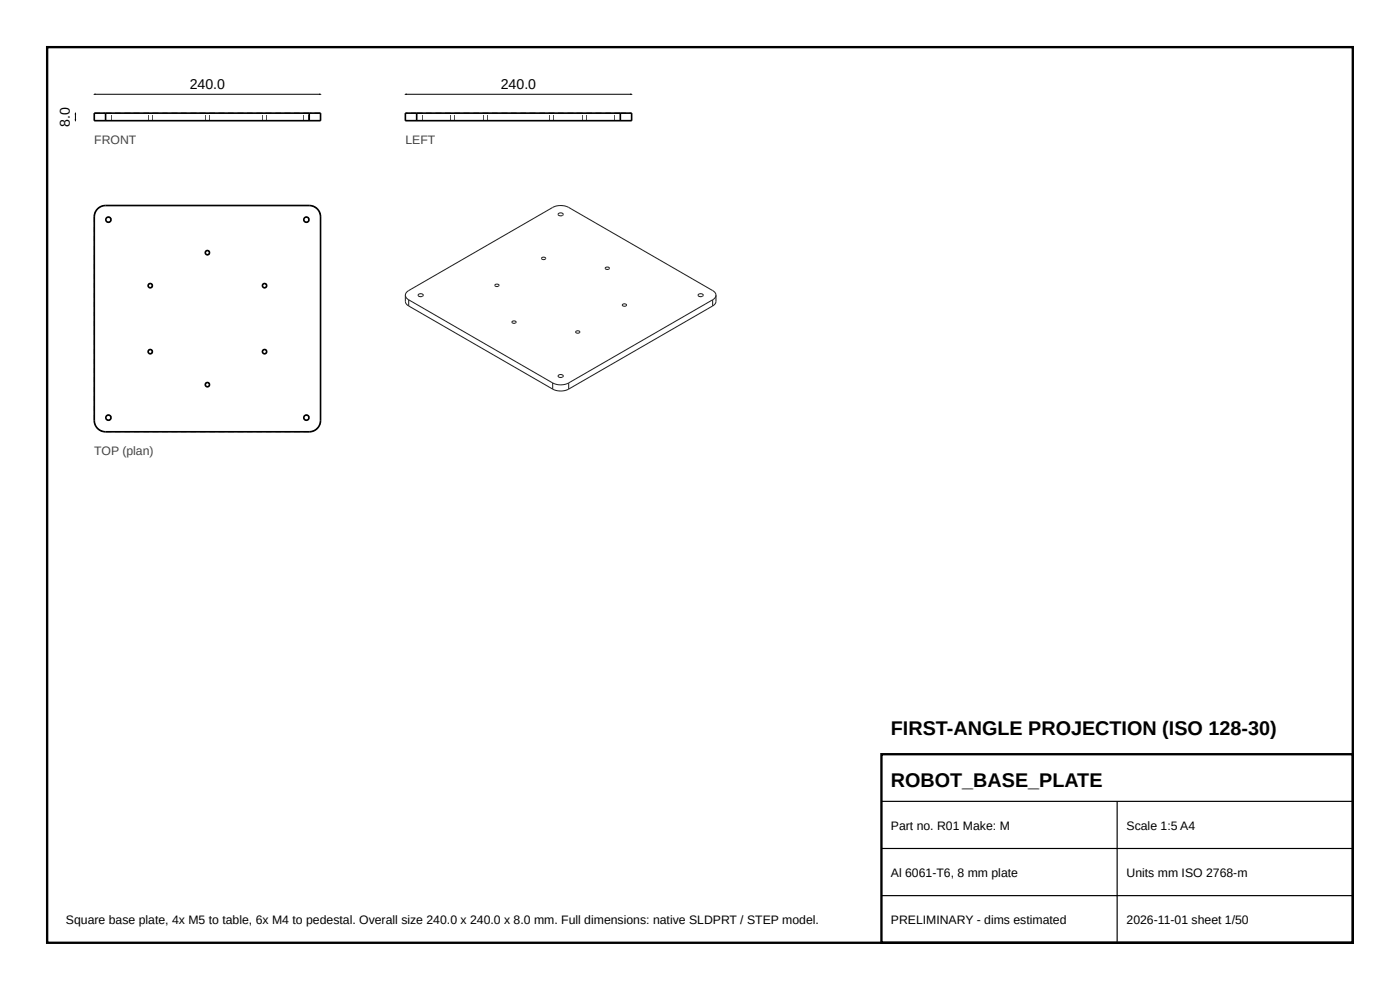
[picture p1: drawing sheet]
<svg xmlns="http://www.w3.org/2000/svg" width="297mm" height="210mm" viewBox="0 0 297 210" stroke-linecap="round" stroke-linejoin="round" font-family="sans-serif">
<path d="M10 10h277v190h-277zM187 160h100v40h-100z" fill="none" stroke="#000" stroke-width=".5"/>
<path d="M187 170h100M187 180h100M237 170v30M187 190h100" fill="none" stroke="#000" stroke-width=".25"/>
<g fill="#555">
<path d="M19.9 24.4h.2v1.2h-.2z"/>
<path d="M22.5 23.9h1.1v.2h-1.1z"/>
<path d="M43.6 23.9h.9v.2h-.9z"/>
<path d="M31.4 23.9h.9v.2h-.9z"/>
<path d="M64.5 23.9h1.1v.2h-1.1z"/>
<path d="M55.7 23.9h.9v.2h-.9z"/>
<path d="M22.5 25.5h1.1v.2h-1.1z"/>
<path d="M43.6 25.5h.9v.2h-.9z"/>
<path d="M31.4 25.5h.9v.2h-.9z"/>
<path d="M64.5 25.5h1.1v.2h-1.1z"/>
<path d="M55.7 25.5h.9v.2h-.9z"/>
<path d="M67.9 24.4h.2v1.2h-.2z"/>
<path d="M23.5 24.4h.1v1.2h-.1z"/>
<path d="M44.4 24.4h.1v1.2h-.1z"/>
<path d="M32.2 24.4h.2v1.2h-.2z"/>
<path d="M65.5 24.4h.1v1.2h-.1z"/>
<path d="M56.5 24.4h.2v1.2h-.2z"/>
<path d="M22.4 24.4h.1v1.2h-.1z"/>
<path d="M43.5 24.4h.1v1.2h-.1z"/>
<path d="M31.3 24.4h.2v1.2h-.2z"/>
<path d="M64.4 24.4h.1v1.2h-.1z"/>
<path d="M55.6 24.4h.2v1.2h-.2z"/>
<path d="M20 23.9h1.2v.2h-.5a.45 .45 0 0 1-.7-.2zM22 23.9h.4v.2h-.4z"/>
<path d="M22.4 23.9h1.2v.2h-1.2zM24.4 23.9h1.2v.2h-1.2zM26.4 23.9h1.2v.2h-1.2zM28.4 23.9h1.2v.2h-1.2zM30.4 23.9h1.2v.2h-1.2zM32.4 23.9h1.2v.2h-1.2zM34.4 23.9h1.2v.2h-1.2zM36.4 23.9h1.2v.2h-1.2zM38.4 23.9h1.2v.2h-1.2zM40.4 23.9h1.2v.2h-1.2zM42.4 23.9h1.2v.2h-1.2zM44.4 23.9h1.2v.2h-1.2zM46.4 23.9h1.2v.2h-1.2zM48.4 23.9h1.2v.2h-1.2zM50.4 23.9h1.2v.2h-1.2zM52.4 23.9h1.2v.2h-1.2zM54.4 23.9h1.2v.2h-1.2zM56.4 23.9h1.2v.2h-1.2zM58.4 23.9h1.2v.2h-1.2zM60.4 23.9h1.2v.2h-1.2zM62.4 23.9h1.2v.2h-1.2zM64.4 23.9h1.2v.2h-1.2z"/>
<path d="M66.8 23.9h.5a.45 .45 0 0 1 .7 .2h-1.2zM65.6 23.9h.4v.2h-.4z"/>
<path d="M20 25.5h1.2v.2h-.5a.45 .45 0 0 1-.7-.2zM22 25.5h.4v.2h-.4z"/>
<path d="M22.4 25.5h1.2v.2h-1.2zM24.4 25.5h1.2v.2h-1.2zM26.4 25.5h1.2v.2h-1.2zM28.4 25.5h1.2v.2h-1.2zM30.4 25.5h1.2v.2h-1.2zM32.4 25.5h1.2v.2h-1.2zM34.4 25.5h1.2v.2h-1.2zM36.4 25.5h1.2v.2h-1.2zM38.4 25.5h1.2v.2h-1.2zM40.4 25.5h1.2v.2h-1.2zM42.4 25.5h1.2v.2h-1.2zM44.4 25.5h1.2v.2h-1.2zM46.4 25.5h1.2v.2h-1.2zM48.4 25.5h1.2v.2h-1.2zM50.4 25.5h1.2v.2h-1.2zM52.4 25.5h1.2v.2h-1.2zM54.4 25.5h1.2v.2h-1.2zM56.4 25.5h1.2v.2h-1.2zM58.4 25.5h1.2v.2h-1.2zM60.4 25.5h1.2v.2h-1.2zM62.4 25.5h1.2v.2h-1.2zM64.4 25.5h1.2v.2h-1.2z"/>
<path d="M66.8 25.5h.5a.45 .45 0 0 1 .7 .2h-1.2zM65.6 25.5h.4v.2h-.4z"/>
</g>
<path d="M22.4 24h-2.4v1.6h2.4M22.4 24h43.2M22.4 25.6h43.2M22.4 24v1.6M65.6 24h2.4v1.6h-2.4M65.6 24v1.6" fill="none" stroke="#000" stroke-width=".35"/>
<g fill="#555">
<path d="M19.9 88h.2v1.2h-.2zM19.9 86h.2v1.2h-.2zM19.9 84h.2v1.2h-.2zM19.9 82h.2v1.2h-.2zM19.9 80h.2v1.2h-.2zM19.9 78h.2v1.2h-.2zM19.9 76h.2v1.2h-.2zM19.9 74h.2v1.2h-.2zM19.9 72h.2v1.2h-.2zM19.9 70h.2v1.2h-.2zM19.9 68h.2v1.2h-.2zM19.9 66h.2v1.2h-.2zM19.9 64h.2v1.2h-.2zM19.9 62h.2v1.2h-.2zM19.9 60h.2v1.2h-.2zM19.9 58h.2v1.2h-.2zM19.9 56h.2v1.2h-.2zM19.9 54h.2v1.2h-.2zM19.9 52h.2v1.2h-.2zM19.9 50h.2v1.2h-.2zM19.9 48h.2v1.2h-.2zM19.9 46h.2v1.2h-.2z"/>
<path d="M19.9 89.2h.2v.5l.3 .6-.2 .1zM20.9 90.9l.5 .5h.5l-.1 .2-1-.5-.1-.1z"/>
<path d="M20.2 44.8l.2 .1-.3 .6v.5h-.2zM20.7 44.2l1.1-.6 .1 .2h-.5l-.5 .5z"/>
<path d="M22.4 91.5h1.2v.2h-1.2zM24.4 91.5h1.2v.2h-1.2zM26.4 91.5h1.2v.2h-1.2zM28.4 91.5h1.2v.2h-1.2zM30.4 91.5h1.2v.2h-1.2zM32.4 91.5h1.2v.2h-1.2zM34.4 91.5h1.2v.2h-1.2zM36.4 91.5h1.2v.2h-1.2zM38.4 91.5h1.2v.2h-1.2zM40.4 91.5h1.2v.2h-1.2zM42.4 91.5h1.2v.2h-1.2zM44.4 91.5h1.2v.2h-1.2zM46.4 91.5h1.2v.2h-1.2zM48.4 91.5h1.2v.2h-1.2zM50.4 91.5h1.2v.2h-1.2zM52.4 91.5h1.2v.2h-1.2zM54.4 91.5h1.2v.2h-1.2zM56.4 91.5h1.2v.2h-1.2zM58.4 91.5h1.2v.2h-1.2zM60.4 91.5h1.2v.2h-1.2zM62.4 91.5h1.2v.2h-1.2zM64.4 91.5h1.2v.2h-1.2z"/>
<path d="M22.4 43.5h1.2v.2h-1.2zM24.4 43.5h1.2v.2h-1.2zM26.4 43.5h1.2v.2h-1.2zM28.4 43.5h1.2v.2h-1.2zM30.4 43.5h1.2v.2h-1.2zM32.4 43.5h1.2v.2h-1.2zM34.4 43.5h1.2v.2h-1.2zM36.4 43.5h1.2v.2h-1.2zM38.4 43.5h1.2v.2h-1.2zM40.4 43.5h1.2v.2h-1.2zM42.4 43.5h1.2v.2h-1.2zM44.4 43.5h1.2v.2h-1.2zM46.4 43.5h1.2v.2h-1.2zM48.4 43.5h1.2v.2h-1.2zM50.4 43.5h1.2v.2h-1.2zM52.4 43.5h1.2v.2h-1.2zM54.4 43.5h1.2v.2h-1.2zM56.4 43.5h1.2v.2h-1.2zM58.4 43.5h1.2v.2h-1.2zM60.4 43.5h1.2v.2h-1.2zM62.4 43.5h1.2v.2h-1.2zM64.4 43.5h1.2v.2h-1.2z"/>
<path d="M67.9 89.2h.2v.3l-.3 .9-.2-.1 .3-.6zM66.1 91.4h.5l.6-.5 .1 .1-.9 .5-.2 .1z"/>
<path d="M67.6 44.9h.2l.3 1.1h-.2v-.5zM66.2 43.6l1.1 .6-.1 .1-.6-.5h-.5z"/>
<path d="M67.9 88h.2v1.2h-.2zM67.9 86h.2v1.2h-.2zM67.9 84h.2v1.2h-.2zM67.9 82h.2v1.2h-.2zM67.9 80h.2v1.2h-.2zM67.9 78h.2v1.2h-.2zM67.9 76h.2v1.2h-.2zM67.9 74h.2v1.2h-.2zM67.9 72h.2v1.2h-.2zM67.9 70h.2v1.2h-.2zM67.9 68h.2v1.2h-.2zM67.9 66h.2v1.2h-.2zM67.9 64h.2v1.2h-.2zM67.9 62h.2v1.2h-.2zM67.9 60h.2v1.2h-.2zM67.9 58h.2v1.2h-.2zM67.9 56h.2v1.2h-.2zM67.9 54h.2v1.2h-.2zM67.9 52h.2v1.2h-.2zM67.9 50h.2v1.2h-.2zM67.9 48h.2v1.2h-.2zM67.9 46h.2v1.2h-.2z"/>
<path d="M22.6 88.1a.64 .64 0 0 1 1 .5h-.1v-.2l-.3-.3h-.4l-.1 .1zM22.4 88.9l.2-.1v.2l.4 .1 .3-.1 .1-.2 .2 .1a.63 .63 0 0 1-.6 .3 .63 .63 0 0 1-.6-.3z"/>
<path d="M43.6 81.2a.54 .54 0 0 1 .6-.1 .54 .54 0 0 1 .3 .5h-.1v-.2l-.3-.2h-.3l-.1 .2h-.2zM43.9 81.9l.3 .1 .2-.3v-.1h.1l-.2 .5h-.4z"/>
<path d="M31.5 74.2a.54 .54 0 0 1 .6-.1 .54 .54 0 0 1 .3 .5h-.2l.1-.2-.3-.2h-.3l-.1 .2h-.2zM31.8 74.9l.3 .1 .2-.3-.1-.1h.2l-.3 .5h-.3z"/>
<path d="M64.6 88.1a.64 .64 0 0 1 1 .5h-.1v-.2l-.3-.3h-.4l-.1 .1zM64.4 88.9l.2-.1v.2l.4 .1 .3-.1 .1-.2 .2 .1a.63 .63 0 0 1-.6 .3 .63 .63 0 0 1-.6-.3z"/>
<path d="M55.7 74.2a.54 .54 0 0 1 .6-.1 .54 .54 0 0 1 .4 .5h-.2v-.2l-.3-.2h-.3l-.1 .2h-.2zM56 74.9l.4 .1 .2-.3-.1-.1h.2l-.3 .5h-.4z"/>
<path d="M31.5 60.2a.54 .54 0 0 1 .6-.1 .54 .54 0 0 1 .3 .5h-.2l.1-.2-.3-.2h-.3l-.1 .2h-.2zM31.8 60.9l.3 .1 .2-.3-.1-.1h.2l-.3 .5h-.3z"/>
<path d="M22.6 46.1a.64 .64 0 0 1 1 .5h-.1v-.2l-.3-.3h-.4l-.1 .1zM22.4 46.9l.2-.1v.2l.4 .1 .3-.1 .1-.2 .2 .1a.63 .63 0 0 1-.6 .3 .63 .63 0 0 1-.6-.3z"/>
<path d="M55.7 60.2a.54 .54 0 0 1 .6-.1 .54 .54 0 0 1 .4 .5h-.2v-.2l-.3-.2h-.3l-.1 .2h-.2zM56 60.9l.4 .1 .2-.3-.1-.1h.2l-.3 .5h-.4z"/>
<path d="M43.6 53.2a.54 .54 0 0 1 .6-.1 .54 .54 0 0 1 .3 .5h-.1v-.2l-.3-.2h-.3l-.1 .2h-.2zM43.9 53.9l.3 .1 .2-.3v-.1h.1l-.2 .5h-.4z"/>
<path d="M64.6 46.1a.64 .64 0 0 1 1 .5h-.1v-.2l-.3-.3h-.4l-.1 .1zM64.4 46.9l.2-.1v.2l.4 .1 .3-.1 .1-.2 .2 .1a.63 .63 0 0 1-.6 .3 .63 .63 0 0 1-.6-.3z"/>
</g>
<g fill="none" stroke="#000" stroke-width=".35">
<path d="M20.7 44.3l.9-.6 .8-.1h43.2a2.4 2.4 0 0 1 2.4 2.4v43.2a2.4 2.4 0 0 1-2.4 2.4h-43.2a2.4 2.4 0 0 1-2.4-2.4v-43.2l.1-.8z"/>
<circle cx="23" cy="46.6" r=".55"/>
<circle cx="44" cy="53.6" r=".45"/>
<circle cx="65" cy="46.6" r=".55"/>
<circle cx="31.9" cy="60.6" r=".45"/>
<circle cx="31.9" cy="74.6" r=".45"/>
<circle cx="56.1" cy="60.6" r=".45"/>
<circle cx="56.1" cy="74.6" r=".45"/>
<circle cx="23" cy="88.6" r=".55"/>
<circle cx="44" cy="81.6" r=".45"/>
<circle cx="65" cy="88.6" r=".55"/>
</g>
<g fill="#555">
<path d="M130.4 23.9h.6v.2h-.6z"/>
<path d="M130.4 23.9h1.1v.2h-1.1z"/>
<path d="M131 23.9h.5v.2h-.5z"/>
<path d="M123.5 23.9h.5v.2h-.5z"/>
<path d="M123.5 23.9h.9v.2h-.9z"/>
<path d="M124 23.9h.4v.2h-.4z"/>
<path d="M116.5 23.9h.5v.2h-.5z"/>
<path d="M116.5 23.9h.9v.2h-.9z"/>
<path d="M117 23.9h.4v.2h-.4z"/>
<path d="M102.6 23.9h.4v.2h-.4z"/>
<path d="M102.6 23.9h.9v.2h-.9z"/>
<path d="M103 23.9h.5v.2h-.5z"/>
<path d="M88.5 23.9h.5v.2h-.5z"/>
<path d="M88.5 23.9h1.1v.2h-1.1z"/>
<path d="M89 23.9h.6v.2h-.6z"/>
<path d="M95.6 23.9h.4v.2h-.4z"/>
<path d="M95.6 23.9h.9v.2h-.9z"/>
<path d="M96 23.9h.5v.2h-.5z"/>
<path d="M130.4 25.5h.6v.2h-.6z"/>
<path d="M130.4 25.5h1.1v.2h-1.1z"/>
<path d="M131 25.5h.5v.2h-.5z"/>
<path d="M123.5 25.5h.5v.2h-.5z"/>
<path d="M123.5 25.5h.9v.2h-.9z"/>
<path d="M124 25.5h.4v.2h-.4z"/>
<path d="M116.5 25.5h.5v.2h-.5z"/>
<path d="M116.5 25.5h.9v.2h-.9z"/>
<path d="M117 25.5h.4v.2h-.4z"/>
<path d="M102.6 25.5h.4v.2h-.4z"/>
<path d="M102.6 25.5h.9v.2h-.9z"/>
<path d="M103 25.5h.5v.2h-.5z"/>
<path d="M88.5 25.5h.5v.2h-.5z"/>
<path d="M88.5 25.5h1.1v.2h-1.1z"/>
<path d="M89 25.5h.6v.2h-.6z"/>
<path d="M95.6 25.5h.4v.2h-.4z"/>
<path d="M95.6 25.5h.9v.2h-.9z"/>
<path d="M96 25.5h.5v.2h-.5z"/>
<path d="M133.9 24.4h.2v1.2h-.2z"/>
<path d="M85.9 24.4h.2v1.2h-.2z"/>
<path d="M131.5 24.4h.1v1.2h-.1z"/>
<path d="M130.4 24.4h.1v1.2h-.1z"/>
<path d="M124.4 24.4h.1v1.2h-.1z"/>
<path d="M123.5 24.4h.1v1.2h-.1z"/>
<path d="M117.4 24.4h.1v1.2h-.1z"/>
<path d="M116.5 24.4h.1v1.2h-.1z"/>
<path d="M103.4 24.4h.1v1.2h-.1z"/>
<path d="M102.5 24.4h.1v1.2h-.1z"/>
<path d="M89.5 24.4h.1v1.2h-.1z"/>
<path d="M88.4 24.4h.1v1.2h-.1z"/>
<path d="M96.4 24.4h.1v1.2h-.1z"/>
<path d="M95.5 24.4h.1v1.2h-.1z"/>
<path d="M131.6 23.9h1.2v.2h-1.2zM133.6 23.9h.4v.2h-.4z"/>
<path d="M87.2 23.9h1.2v.2h-1.2zM86 23.9h.4v.2h-.4z"/>
<path d="M130.4 23.9h1.2v.2h-1.2zM128.4 23.9h1.2v.2h-1.2zM126.4 23.9h1.2v.2h-1.2zM124.4 23.9h1.2v.2h-1.2zM122.4 23.9h1.2v.2h-1.2zM120.4 23.9h1.2v.2h-1.2zM118.4 23.9h1.2v.2h-1.2zM116.4 23.9h1.2v.2h-1.2zM114.4 23.9h1.2v.2h-1.2zM112.4 23.9h1.2v.2h-1.2zM110.4 23.9h1.2v.2h-1.2zM108.4 23.9h1.2v.2h-1.2zM106.4 23.9h1.2v.2h-1.2zM104.4 23.9h1.2v.2h-1.2zM102.4 23.9h1.2v.2h-1.2zM100.4 23.9h1.2v.2h-1.2zM98.4 23.9h1.2v.2h-1.2zM96.4 23.9h1.2v.2h-1.2zM94.4 23.9h1.2v.2h-1.2zM92.4 23.9h1.2v.2h-1.2zM90.4 23.9h1.2v.2h-1.2zM88.4 23.9h1.2v.2h-1.2z"/>
<path d="M131.6 25.5h1.2v.2h-1.2zM133.6 25.5h.4v.2h-.4z"/>
<path d="M87.2 25.5h1.2v.2h-1.2zM86 25.5h.4v.2h-.4z"/>
<path d="M130.4 25.5h1.2v.2h-1.2zM128.4 25.5h1.2v.2h-1.2zM126.4 25.5h1.2v.2h-1.2zM124.4 25.5h1.2v.2h-1.2zM122.4 25.5h1.2v.2h-1.2zM120.4 25.5h1.2v.2h-1.2zM118.4 25.5h1.2v.2h-1.2zM116.4 25.5h1.2v.2h-1.2zM114.4 25.5h1.2v.2h-1.2zM112.4 25.5h1.2v.2h-1.2zM110.4 25.5h1.2v.2h-1.2zM108.4 25.5h1.2v.2h-1.2zM106.4 25.5h1.2v.2h-1.2zM104.4 25.5h1.2v.2h-1.2zM102.4 25.5h1.2v.2h-1.2zM100.4 25.5h1.2v.2h-1.2zM98.4 25.5h1.2v.2h-1.2zM96.4 25.5h1.2v.2h-1.2zM94.4 25.5h1.2v.2h-1.2zM92.4 25.5h1.2v.2h-1.2zM90.4 25.5h1.2v.2h-1.2zM88.4 25.5h1.2v.2h-1.2z"/>
</g>
<path d="M88.4 24h-2.4v1.6h2.4M88.4 24h43.2M88.4 25.6h43.2M88.4 24v1.6M131.6 24h2.4v1.6h-2.4M131.6 24v1.6" fill="none" stroke="#000" stroke-width=".35"/>
<g fill="none" stroke="#222" stroke-width=".22">
<path d="M114.9 54.7a.38 .38 0 0 1 .6-.2 .38 .38 0 0 1 .1 .5h-.6l-.1-.1zM118.5 45.3a.5 .5 0 0 1 .6-.2 .5 .5 0 0 1 .3 .6h-.8l-.2-.2zM128.5 56.8a.38 .38 0 0 1 .5-.2 .38 .38 0 0 1 .2 .5h-.6l-.2-.2zM86 62.6a1.2 1.2 0 0 1 .7-1l30.5-17.6a3.7 3.7 0 0 1 3.4 0l30.6 17.6a1.2 1.2 0 0 1 .7 1M86 62.6a1.2 1.2 0 0 0 .7 1M86 62.6v1.3a1.2 1.2 0 0 0 .7 1M86.7 63.6l30.5 17.6M86.7 64.9l30.5 17.6M86.7 63.6v1.3M88.8 62.4a.5 .5 0 0 1 .6-.1 .5 .5 0 0 1 .3 .5l-.8 .1-.2-.2zM105.1 60.4a.38 .38 0 0 1 .5-.2 .38 .38 0 0 1 .1 .5h-.6l-.1-.1zM108.7 68.2a.38 .38 0 0 1 .5-.2 .38 .38 0 0 1 .2 .5h-.6l-.2-.1z"/>
<path d="M118.5 79.6a.5 .5 0 0 1 .6-.2 .5 .5 0 0 1 .3 .5l-.8 .1-.2-.2zM122.2 70.3a.38 .38 0 0 1 .5-.2 .38 .38 0 0 1 .2 .5h-.6l-.2-.1zM132.1 64.6a.38 .38 0 0 1 .5-.2 .38 .38 0 0 1 .2 .5h-.6l-.2-.1zM148.2 62.4a.5 .5 0 0 1 .6-.1 .5 .5 0 0 1 .3 .5l-.8 .1-.2-.2zM151.2 63.6l-30.6 17.6M151.2 64.9l-30.6 17.6M151.2 63.6v1.3M151.9 62.6a1.2 1.2 0 0 1-.7 1M151.9 62.6v1.3a1.2 1.2 0 0 1-.7 1M117.2 81.2a3.7 3.7 0 0 0 3.4 0M117.2 82.5a3.7 3.7 0 0 0 3.4 0M117.2 81.2v1.3"/>
<path d="M120.6 81.2v1.3"/>
</g>
<path d="M20 20h48M86 20h48M16 24v1.6" fill="none" stroke="#000" stroke-width=".21"/>
<path d="M67.7 19.8l.6 .2-.6 .2zM133.7 19.8l.6 .2-.6 .2zM16 23.7l.2 .6h-.4zM15.8 25.3h.4l-.2 .6zM19.7 20l.6-.2v.4zM85.7 20l.6-.2v.4z" fill="#000"/>
<g font-size="4.2">
<text x="189" y="156">FIRST-ANGLE PROJECTION (ISO 128-30)</text>
<text x="189" y="167">ROBOT_BASE_PLATE</text>
</g>
<g font-size="3">
<text x="40.2" y="18.8">240.0</text>
<text x="106.2" y="18.8">240.0</text>
<text x="14.8" y="26.9" transform="rotate(-90 14.8 26.9)">8.0</text>
</g>
<g font-size="2.6" fill="#444">
<text x="20" y="30.6">FRONT</text>
<text x="86" y="30.6">LEFT</text>
<text x="20" y="96.6">TOP (plan)</text>
</g>
<g font-size="2.6">
<text x="189" y="176">Part no. R01 Make: M</text>
<text x="239" y="176">Scale 1:5 A4</text>
<text x="189" y="186">Al 6061-T6, 8 mm plate</text>
<text x="239" y="186">Units mm ISO 2768-m</text>
<text x="14" y="196">Square base plate, 4x M5 to table, 6x M4 to pedestal. Overall size 240.0 x 240.0 x 8.0 mm. Full dimensions: native SLDPRT / STEP model.</text>
<text x="189" y="196">PRELIMINARY - dims estimated</text>
<text x="239" y="196">2026-11-01 sheet 1/50</text>
</g>
</svg>
